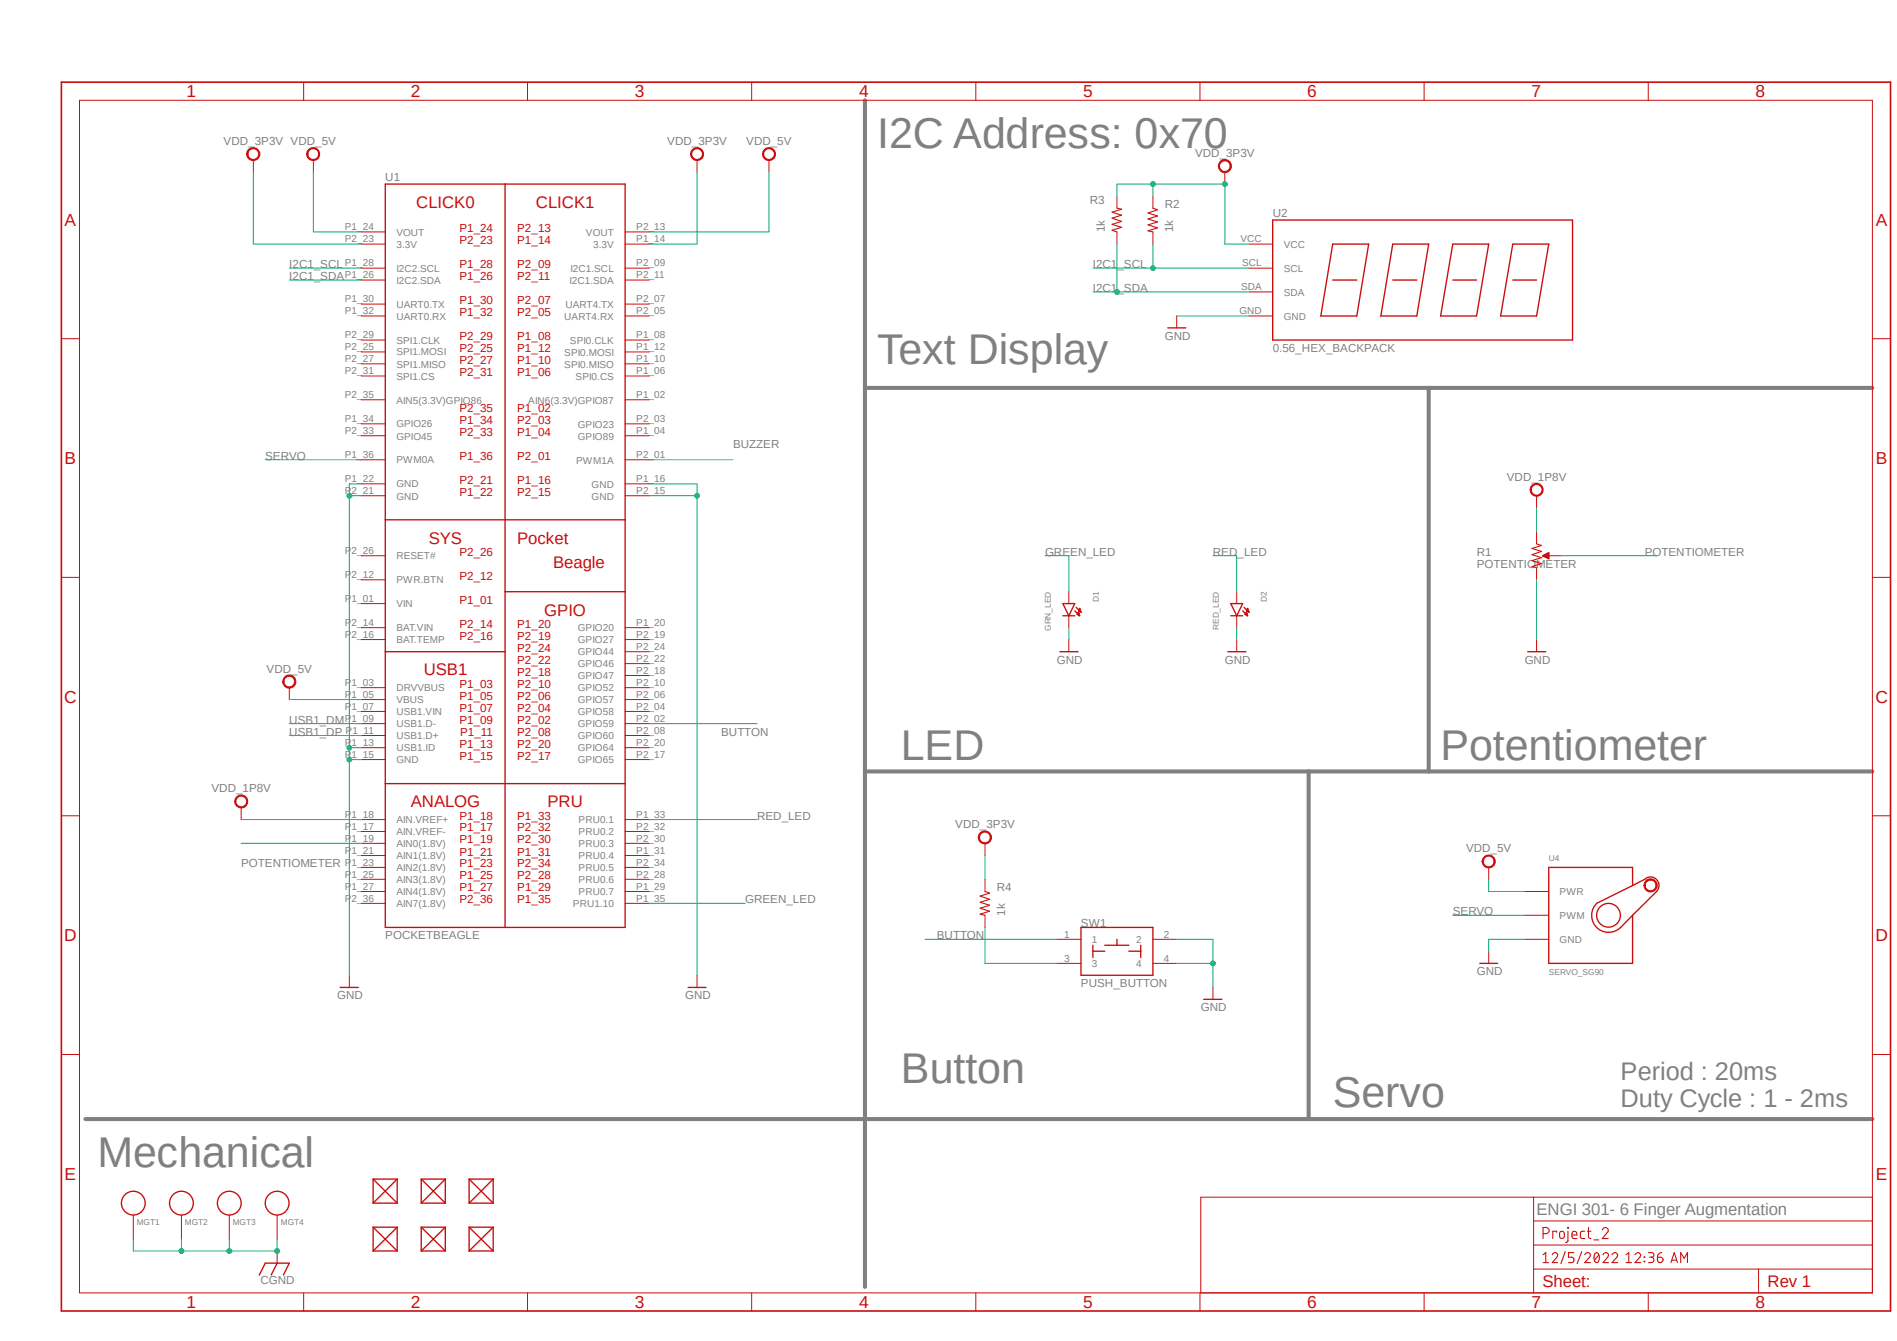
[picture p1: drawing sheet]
<svg xmlns="http://www.w3.org/2000/svg" width="297mm" height="210mm" viewBox="0 0 297 210" stroke-linecap="round" stroke-linejoin="round" font-family="sans-serif">
<path d="M9.2 12.6l287.1 193.1M296.3 12.6l-287.1 193.1" fill="none" stroke="#fff" stroke-width=".16"/>
<path d="M135.4 15.7v185.8M135.4 60.7h157.8M223.7 60.7v60.1M135.4 120.8h157.8M204.9 120.8v54.5M13.4 175.3h279.8" fill="none" stroke="#808080" stroke-width=".64"/>
<g fill="none" stroke="#c90d0c" stroke-width=".16">
<path d="M12.4 15.7h280.8v186.8h-280.8zM47.5 12.9v2.8M82.6 12.9v2.8M117.7 12.9v2.8M152.8 12.9v2.8M187.9 12.9v2.8M223 12.9v2.8M258.1 12.9v2.8M56.6 38.2h3.7M56.6 36.3h3.7M97.9 38.2h3.7M97.9 36.3h3.7"/>
<path d="M195.5 38.2h3.8M9.6 53h2.8M56.6 58.9h3.7M56.6 53.3h3.7M56.6 57h3.7M56.6 55.1h3.7M56.6 43.9h3.7M56.6 42h3.7M56.6 47.6h3.7M56.6 49.5h3.7M97.9 58.9h3.7M97.9 53.3h3.7"/>
<path d="M97.9 57h3.7M97.9 55.1h3.7M97.9 43.9h3.7M97.9 42h3.7M97.9 47.6h3.7M97.9 49.5h3.7M195.5 42h3.8M195.5 49.5h3.8M195.5 45.7h3.8M293.2 53h2.8M56.6 62.6h3.7M56.6 68.2h3.7"/>
<path d="M56.6 75.8h3.7M56.6 66.4h3.7M56.6 72h3.7M56.6 77.6h3.7M97.9 62.6h3.7M97.9 68.2h3.7M97.9 75.8h3.7M97.9 66.4h3.7M97.9 72h3.7M97.9 77.6h3.7M9.6 90.4h2.8M56.6 94.5h3.7"/>
<path d="M56.6 98.3h3.7M56.6 90.8h3.7M56.6 87h3.7M97.9 98.3h3.7M293.2 90.4h2.8M56.6 107.7h3.7M56.6 109.6h3.7M56.6 111.4h3.7M56.6 113.3h3.7M56.6 115.2h3.7M56.6 117.1h3.7M56.6 119h3.7"/>
<path d="M56.6 100.2h3.7M97.9 107.7h3.7M97.9 109.6h3.7M97.9 111.4h3.7M97.9 113.3h3.7M97.9 115.2h3.7M97.9 117.1h3.7M97.9 119h3.7M97.9 100.2h3.7M97.9 105.8h3.7M97.9 103.9h3.7M97.9 102.1h3.7"/>
<path d="M9.6 127.8h2.8M56.6 130.2h3.7M56.6 132.1h3.7M56.6 134h3.7M56.6 135.8h3.7M56.6 137.7h3.7M56.6 139.6h3.7M56.6 128.4h3.7M97.9 130.2h3.7M97.9 132.1h3.7M97.9 134h3.7M97.9 135.8h3.7"/>
<path d="M97.9 137.7h3.7M97.9 139.6h3.7M97.9 128.4h3.7M238.7 139.6h3.8M293.2 127.8h2.8M56.6 141.5h3.7M97.9 141.5h3.7M238.7 143.3h3.8M238.7 147.1h3.8M9.6 165.1h2.8M293.2 165.1h2.8M240.1 198.8h53.1"/>
<path d="M240.1 187.5v15M240.1 195h53.1M240.1 191.2h53.1M275.3 198.8v3.7M293.2 187.5h-105.2v15M47.5 202.5v2.8M82.6 202.5v2.8M117.7 202.5v2.8M152.8 202.5v2.8M187.9 202.5v2.8M223 202.5v2.8M258.1 202.5v2.8"/>
</g>
<path d="M9.6 12.9h286.4v192.4h-286.4z" fill="none" stroke="#c90d0c" stroke-width=".25"/>
<g fill="none" stroke="#c90d0c" stroke-width=".17">
<path d="M241.6 193.2h.5a.49 .49 0 0 0 .5-.5 .49 .49 0 0 0-.5-.5h-.5v1.8M241.6 196.5l.4-.3v1.5M241.6 197.7h.8M243 196.5a.43 .43 0 0 1 .7-.3 .43 .43 0 0 1 .1 .7l-.8 .8h.9M243.7 193v-.2h-.6v1.2M244.2 193a.4 .4 0 0 1 .5-.2 .4 .4 0 0 1 .2 .4v.4a.39 .39 0 0 1-.2 .4 .39 .39 0 0 1-.5-.2zM245.1 196l-.7 1.9M245.4 192.2h.2v.2h-.2zM245.5 192.8v1.5a.3 .3 0 0 1-.4 .3M246.1 193.4h.8a.4 .4 0 0 0-.3-.5 .4 .4 0 0 0-.5 .3v.5l.2 .2 .6 .1M246.4 196.2h-.8v.7h.5a.43 .43 0 0 1 .3 .4 .43 .43 0 0 1-.3 .4h-.5M247.6 196l-.7 1.9"/>
<path d="M248.1 192.8l-.5 .1-.2 .2 .1 .7 .6 .2M248.1 196.5a.44 .44 0 0 1 .7-.3 .44 .44 0 0 1 .1 .7l-.8 .8h.9M248.5 192.8h.6M248.7 192.2v1.5l.1 .1 .3 .2M249.6 194.2h.7M249.8 196.3l.2-.1a.98 .98 0 0 1 .2 1.5h-.2a.99 .99 0 0 1-.2-1.4zM250.3 196.5l-.7 .9M250.9 192.6a.5 .5 0 0 1 .4-.3 .5 .5 0 0 1 .5 .1v.5l-.9 1.1h.9M251 196.5a.43 .43 0 0 1 .6-.3 .43 .43 0 0 1 .1 .7l-.7 .8h.8M252.4 196.5a.44 .44 0 0 1 .6-.3 .44 .44 0 0 1 .2 .7l-.8 .8h.9M254.6 197.7h.8M254.6 196.5l.4-.3v1.5"/>
<path d="M256 196.5a.44 .44 0 0 1 .6-.3 .44 .44 0 0 1 .2 .7l-.8 .8h.9M257.4 196.8l.1 .1zM257.4 197.5l.1 .1zM258.1 196.2h.7a.37 .37 0 0 1 .1 .4 .37 .37 0 0 1-.3 .3h-.3M258.5 196.9a.42 .42 0 0 1 .5 .4 .42 .42 0 0 1-.5 .4h-.4M259.5 196.9h.5a.43 .43 0 0 1 .4 .5 .43 .43 0 0 1-.5 .3 .43 .43 0 0 1-.4-.4zM260.2 196.2a.73 .73 0 0 0-.7 .7M261.6 197.7l.5-1.5 .5 1.5M261.7 197.4h.8M263.1 197.7v-1.5l.6 .9 .5-.9v1.5"/>
</g>
<g fill="none" stroke="#c90d0c" stroke-width=".21">
<path d="M60.3 28.8h37.6v116.4h-37.6zM79.1 28.8v116.4M199.3 34.5h46.9v18.8h-46.9zM208.7 38.2h5.6l-1.9 11.3h-5.6zM218.1 38.2h5.6l-1.9 11.3h-5.6zM227.5 38.2h5.6l-1.9 11.3h-5.6zM236.9 38.2h5.6l-1.9 11.3h-5.7zM208.7 43.9h3.7M218.1 43.9h3.7M227.5 43.9h3.7M236.9 43.9h3.7M60.3 81.4h37.6"/>
<path d="M79.1 92.7h18.8M60.3 102.1h18.8M60.3 122.7h37.6M255.6 135.8h-13.1v15.1h13.1M257.5 137.7l-7.5 3.8M255.6 143.3l-1.9 1.9"/>
<circle cx="251.8" cy="143.3" r="1.86"/>
</g>
<path d="M257.7 137.9a1.05 1.05 0 0 1 1.7 .2 1.05 1.05 0 0 1-.7 1.6 1.05 1.05 0 0 1-1.3-1h.2a.84 .84 0 0 1 1-.8 .84 .84 0 0 1 .6 1.2 .84 .84 0 0 1-1.3 .2l-.3-.3v-.3h-.2l.1-.4z" fill-rule="evenodd" fill="#c90d0c"/>
<path d="M167.3 92.7v1.8M167.3 96.4v1.9M257.7 137.9a1.05 1.05 0 0 1 1.7 .2 1.05 1.05 0 0 1-.7 1.6 1.05 1.05 0 0 1-1.3-1h.2a.84 .84 0 0 1 1-.8 .84 .84 0 0 1 .6 1.2 .84 .84 0 0 1-1.3 .2l-.3-.3v-.3h-.2l.1-.4zM165.5 147.1h3.7M165.5 150.9h3.7M180.5 147.1h3.7M180.5 150.9h3.7" fill="none" stroke="#c90d0c" stroke-width=".16"/>
<g fill="none" stroke="#c90d0c" stroke-width=".21">
<path d="M166.4 94.5h1.9l-1 1.9zM166.4 96.4h1.9M168.3 95.7l.7 .7M168.5 95.1l.7 .7M168.7 96.2h.3M168.7 96.1h.3M168.8 96h.1M168.9 95.8l.1 .6-.3-.2zM168.9 96.4h.1M168.9 95.6h.2M169 95.7h.2M169 95.5h.1"/>
<path d="M169 95.3l.2 .5-.3-.1zM169 95.3h.1M169.2 95.8v.1M255.6 135.8v2.9M257.5 137.7a1.33 1.33 0 0 1 1.9 0 1.33 1.33 0 0 1 0 1.9l-3.8 3.7v7.6M169.2 145.2h11.3v7.5h-11.3zM171.1 149h1.9M171.1 148v1.9M173 148h3.7M174.9 147.1v.9M176.7 149h1.9M178.6 148v1.9"/>
<path d="M250 141.5a2.66 2.66 0 0 0 0 3.7 2.66 2.66 0 0 0 3.7 0"/>
</g>
<path d="M191.1 25.2a1.03 1.03 0 0 1 1.6 .3 1.03 1.03 0 0 1-.6 1.5 1.03 1.03 0 0 1-1.3-1h.1a.84 .84 0 0 1 1.1-.8 .84 .84 0 0 1 .4 1.4 .84 .84 0 0 1-1.4-.2l-.1-.4h-.1v-.4z" fill-rule="evenodd" fill="#c90d0c"/>
<g fill="none" stroke="#c90d0c" stroke-width=".16">
<path d="M174.9 30.7v1.9M174.9 36.3v1.9M180.5 30.7v1.9M180.5 36.3v1.9M191.1 25.2a1.03 1.03 0 0 1 1.6 .3 1.03 1.03 0 0 1-.6 1.5 1.03 1.03 0 0 1-1.3-1h.1a.84 .84 0 0 1 1.1-.8 .84 .84 0 0 1 .4 1.4 .84 .84 0 0 1-1.4-.2l-.1-.4h-.1v-.4zM191.8 27v1.8M184.2 49.5v1.9M193.6 92.7v1.8M193.6 96.4v1.9M240.6 83.3v1.9M240.6 88.9v1.9M242.5 87h1.8"/>
<path d="M167.3 100.2v1.9M193.6 100.2v1.9M240.6 100.2v1.9"/>
</g>
<path d="M174.9 32.6l.7 .2-1.5 .4 1.5 .5-1.5 .5 1.5 .5-1.5 .4 1.5 .5-1.5 .5 .8 .2M180.5 32.6l.7 .3-1.5 .5 1.5 .4-1.5 .5 1.5 .5-1.5 .4 1.5 .5-1.5 .5 .8 .1M240.6 85.2l.7 .2-1.4 .5 1.4 .5-1.4 .5 1.4 .4-1.4 .5 1.4 .5-1.4 .4 .7 .2" fill="none" stroke="#c90d0c" stroke-width=".17"/>
<g fill="none" stroke="#c90d0c" stroke-width=".21">
<path d="M182.8 51.4h2.9M192.7 94.5h1.9l-1 1.9zM192.7 96.4h1.9M194.6 95.7l.7 .7M194.8 95.1l.7 .7M195 96.2h.3M195 96.1h.2M195.1 96h.1M195.2 95.8l.1 .6-.4-.2zM195.2 96.4h.1M195.2 95.6h.3M195.2 95.7h.3"/>
<path d="M195.2 95.5h.2M195.3 95.3l.2 .5-.3-.1zM195.3 95.3h.1M195.5 95.8v.1M241.5 87l1-.4v.9zM241.6 87h.9M241.8 87.1h.7M241.8 86.9h.7M242 87.2h.5M242.1 86.8h.4M242.2 87.4h.3M242.3 86.7h.2"/>
<path d="M165.9 102.1h2.9M192.2 102.1h2.9M239.2 102.1h2.8"/>
</g>
<path d="M239.9 75.9a1.03 1.03 0 0 1 1.6 .3 1.03 1.03 0 0 1-.7 1.5 1.03 1.03 0 0 1-1.2-1h.1a.85 .85 0 0 1 1.2-.8 .85 .85 0 0 1 .3 1.3 .85 .85 0 0 1-1.4-.2l-.1-.3h-.1v-.4z" fill-rule="evenodd" fill="#c90d0c"/>
<path d="M239.9 75.9a1.03 1.03 0 0 1 1.6 .3 1.03 1.03 0 0 1-.7 1.5 1.03 1.03 0 0 1-1.2-1h.1a.85 .85 0 0 1 1.2-.8 .85 .85 0 0 1 .3 1.3 .85 .85 0 0 1-1.4-.2l-.1-.3h-.1v-.4zM240.6 77.6v1.9" fill="none" stroke="#c90d0c" stroke-width=".16"/>
<path d="M232.4 134.2a1.04 1.04 0 0 1 1.6 .3 1.04 1.04 0 0 1-.7 1.5 1.04 1.04 0 0 1-1.3-1.1h.2a.83 .83 0 0 1 1.2-.8 .83 .83 0 0 1 .3 1.3 .83 .83 0 0 1-1.4-.1l-.1-.4h-.2z" fill-rule="evenodd" fill="#c90d0c"/>
<path d="M154.2 137.7v1.9M232.4 134.2a1.04 1.04 0 0 1 1.6 .3 1.04 1.04 0 0 1-.7 1.5 1.04 1.04 0 0 1-1.3-1.1h.2a.83 .83 0 0 1 1.2-.8 .83 .83 0 0 1 .3 1.3 .83 .83 0 0 1-1.4-.1l-.1-.4h-.2zM233.1 135.8v1.9M154.2 143.3v1.9M189.9 154.6v1.9" fill="none" stroke="#c90d0c" stroke-width=".16"/>
<path d="M154.2 139.6l.7 .3-1.4 .4 1.4 .5-1.4 .5 1.4 .5-1.4 .4 1.4 .5-1.4 .5 .7 .1" fill="none" stroke="#c90d0c" stroke-width=".17"/>
<path d="M188.5 156.5h2.8" fill="none" stroke="#c90d0c" stroke-width=".21"/>
<path d="M153.5 130.4a1.05 1.05 0 0 1 1.6 .3 1.05 1.05 0 0 1-.6 1.5 1.05 1.05 0 0 1-1.3-1.1h.2a.84 .84 0 0 1 1.2-.6 .84 .84 0 0 1 .2 1.4 .84 .84 0 0 1-1.4-.4v-.4h-.2v-.4z" fill-rule="evenodd" fill="#c90d0c"/>
<path d="M153.5 130.4a1.05 1.05 0 0 1 1.6 .3 1.05 1.05 0 0 1-.6 1.5 1.05 1.05 0 0 1-1.3-1.1h.2a.84 .84 0 0 1 1.2-.6 .84 .84 0 0 1 .2 1.4 .84 .84 0 0 1-1.4-.4v-.4h-.2v-.4zM154.2 132.1v1.9M54.7 152.7v1.9M109.1 152.7v1.9" fill="none" stroke="#c90d0c" stroke-width=".16"/>
<path d="M53.3 154.6h2.8M107.7 154.6h2.8" fill="none" stroke="#c90d0c" stroke-width=".21"/>
<path d="M48.3 23.4a1.03 1.03 0 0 1 1.6 .2 1.03 1.03 0 0 1-.6 1.5 1.03 1.03 0 0 1-1.3-1h.2a.84 .84 0 0 1 1.2-.7 .84 .84 0 0 1 .2 1.4 .84 .84 0 0 1-1.3-.3l-.1-.4h-.2l.1-.4z" fill-rule="evenodd" fill="#c90d0c"/>
<path d="M48.3 23.4a1.03 1.03 0 0 1 1.6 .2 1.03 1.03 0 0 1-.6 1.5 1.03 1.03 0 0 1-1.3-1h.2a.84 .84 0 0 1 1.2-.7 .84 .84 0 0 1 .2 1.4 .84 .84 0 0 1-1.3-.3l-.1-.4h-.2l.1-.4zM49.1 25.1v1.9" fill="none" stroke="#c90d0c" stroke-width=".16"/>
<path d="M38.9 23.4a1.05 1.05 0 0 1 1.7 .2 1.05 1.05 0 0 1-.7 1.6 1.05 1.05 0 0 1-1.3-1.1h.2a.83 .83 0 0 1 1.1-.8 .83 .83 0 0 1 .4 1.4 .83 .83 0 0 1-1.4-.2l-.1-.4h-.2l.1-.4z" fill-rule="evenodd" fill="#c90d0c"/>
<path d="M38.9 23.4a1.05 1.05 0 0 1 1.7 .2 1.05 1.05 0 0 1-.7 1.6 1.05 1.05 0 0 1-1.3-1.1h.2a.83 .83 0 0 1 1.1-.8 .83 .83 0 0 1 .4 1.4 .83 .83 0 0 1-1.4-.2l-.1-.4h-.2l.1-.4zM39.7 25.1v1.9" fill="none" stroke="#c90d0c" stroke-width=".16"/>
<path d="M119.7 23.4a1.03 1.03 0 0 1 1.6 .2 1.03 1.03 0 0 1-.6 1.5 1.03 1.03 0 0 1-1.3-1h.1a.85 .85 0 0 1 1.2-.8 .85 .85 0 0 1 .3 1.4 .85 .85 0 0 1-1.4-.2l-.1-.4h-.1l.1-.4z" fill-rule="evenodd" fill="#c90d0c"/>
<path d="M119.7 23.4a1.03 1.03 0 0 1 1.6 .2 1.03 1.03 0 0 1-.6 1.5 1.03 1.03 0 0 1-1.3-1h.1a.85 .85 0 0 1 1.2-.8 .85 .85 0 0 1 .3 1.4 .85 .85 0 0 1-1.4-.2l-.1-.4h-.1l.1-.4zM120.4 25.1v1.9" fill="none" stroke="#c90d0c" stroke-width=".16"/>
<path d="M108.5 23.4a1.03 1.03 0 0 1 1.6 .2 1.03 1.03 0 0 1-.7 1.5 1.03 1.03 0 0 1-1.3-1h.2a.85 .85 0 0 1 1.1-.8 .85 .85 0 0 1 .4 1.4 .85 .85 0 0 1-1.4-.2l-.1-.4h-.2l.1-.4z" fill-rule="evenodd" fill="#c90d0c"/>
<path d="M108.5 23.4a1.03 1.03 0 0 1 1.6 .2 1.03 1.03 0 0 1-.7 1.5 1.03 1.03 0 0 1-1.3-1h.2a.85 .85 0 0 1 1.1-.8 .85 .85 0 0 1 .4 1.4 .85 .85 0 0 1-1.4-.2l-.1-.4h-.2l.1-.4zM109.1 25.1v1.9" fill="none" stroke="#c90d0c" stroke-width=".16"/>
<path d="M37.1 124.8a1.03 1.03 0 0 1 1.6 .2 1.03 1.03 0 0 1-.7 1.5 1.03 1.03 0 0 1-1.3-1h.2a.85 .85 0 0 1 1.2-.8 .85 .85 0 0 1 .3 1.4 .85 .85 0 0 1-1.4-.2l-.1-.4h-.2l.1-.4z" fill-rule="evenodd" fill="#c90d0c"/>
<path d="M37.1 124.8a1.03 1.03 0 0 1 1.6 .2 1.03 1.03 0 0 1-.7 1.5 1.03 1.03 0 0 1-1.3-1h.2a.85 .85 0 0 1 1.2-.8 .85 .85 0 0 1 .3 1.4 .85 .85 0 0 1-1.4-.2l-.1-.4h-.2l.1-.4zM37.8 126.4v2M20.9 190.3v3.8M28.4 190.3v3.8M35.9 190.3v3.8M43.4 190.3v3.8M43.4 195.9v1.9" fill="none" stroke="#c90d0c" stroke-width=".16"/>
<g fill="none" stroke="#c90d0c" stroke-width=".21">
<path d="M40.6 199.7l.9-1.9h3.8l-.9 1.9M43.4 197.8l-.9 1.9M58.4 184.7l3.8 3.7M58.4 184.7h3.8M58.4 188.4h3.8M58.4 184.7v3.7M58.4 192.2v3.7M58.4 192.2l3.8 3.7M58.4 192.2h3.8M58.4 195.9h3.8M62.2 184.7l-3.8 3.7M62.2 184.7v3.7"/>
<path d="M62.2 192.2v3.7M62.2 192.2l-3.8 3.7M66 184.7h3.7M66 188.4h3.7M66 192.2h3.7M66 195.9h3.7M66 184.7l3.7 3.7M66 184.7v3.7M66 192.2v3.7M66 192.2l3.7 3.7M69.7 184.7l-3.7 3.7M69.7 184.7v3.7"/>
<path d="M69.7 192.2v3.7M69.7 192.2l-3.7 3.7M73.4 184.7h3.8M73.4 188.4h3.8M73.4 192.2h3.8M73.4 195.9h3.8M73.4 192.2l3.8 3.7M73.4 184.7v3.7M73.4 192.2v3.7M73.4 184.7l3.8 3.7M77.2 192.2l-3.8 3.7M77.2 184.7v3.7"/>
<path d="M77.2 192.2v3.7M77.2 184.7l-3.8 3.7"/>
<circle cx="20.9" cy="188.4" r="1.86"/>
<circle cx="28.4" cy="188.4" r="1.86"/>
<circle cx="35.9" cy="188.4" r="1.86"/>
<circle cx="43.4" cy="188.4" r="1.86"/>
</g>
<path d="M44.6 106a1.05 1.05 0 0 1 1.6 .3 1.05 1.05 0 0 1-.7 1.5 1.05 1.05 0 0 1-1.3-1h.2a.84 .84 0 0 1 1.2-.8 .84 .84 0 0 1 .3 1.3 .84 .84 0 0 1-1.4-.2l-.1-.3h-.2z" fill-rule="evenodd" fill="#c90d0c"/>
<path d="M44.6 106a1.05 1.05 0 0 1 1.6 .3 1.05 1.05 0 0 1-.7 1.5 1.05 1.05 0 0 1-1.3-1h.2a.84 .84 0 0 1 1.2-.8 .84 .84 0 0 1 .3 1.3 .84 .84 0 0 1-1.4-.2l-.1-.3h-.2zM45.3 107.7v1.9M233.1 149v1.9" fill="none" stroke="#c90d0c" stroke-width=".16"/>
<path d="M231.7 150.9h2.8" fill="none" stroke="#c90d0c" stroke-width=".21"/>
<path d="M39.7 27v11.2h16.9M49.1 27v9.3h7.5M120.4 27v9.3h-18.8M180.5 28.8v1.9M191.8 28.8h-16.9v1.9M45.3 109.6h11.3M233.1 137.7v1.9h5.6" fill="none" stroke="#0dab76" stroke-width=".16"/>
<circle cx="180.5" cy="28.8" r=".38" fill="#0dab76"/>
<g fill="none" stroke="#0dab76" stroke-width=".16">
<path d="M191.8 28.8v9.4h3.7"/>
<circle cx="180.5" cy="28.8" r=".38"/>
</g>
<circle cx="191.8" cy="28.8" r=".38" fill="#0dab76"/>
<g fill="none" stroke="#0dab76" stroke-width=".16">
<path d="M109.1 27v11.2h-7.5M184.2 49.5h11.3M167.3 98.3v1.9M193.6 98.3v1.9M240.6 90.8v9.4M154.2 134v3.7M184.2 147.1h5.7v7.5M184.2 150.9h5.7"/>
<circle cx="191.8" cy="28.8" r=".38"/>
</g>
<circle cx="189.9" cy="150.9" r=".38" fill="#0dab76"/>
<g fill="none" stroke="#0dab76" stroke-width=".16">
<path d="M56.6 77.6h-1.9v39.5M56.6 119h-1.9v33.7"/>
<circle cx="189.9" cy="150.9" r=".38"/>
</g>
<circle cx="54.7" cy="119" r=".38" fill="#0dab76"/>
<g fill="none" stroke="#0dab76" stroke-width=".16">
<path d="M56.6 75.8h-1.9v1.8M54.7 117.1v1.9"/>
<circle cx="54.7" cy="119" r=".38"/>
</g>
<circle cx="54.7" cy="77.6" r=".38" fill="#0dab76"/>
<g fill="none" stroke="#0dab76" stroke-width=".16">
<path d="M54.7 117.1h1.9"/>
<circle cx="54.7" cy="77.6" r=".38"/>
</g>
<circle cx="54.7" cy="117.1" r=".38" fill="#0dab76"/>
<g fill="none" stroke="#0dab76" stroke-width=".16">
<path d="M101.6 77.6h7.5M101.6 75.8h7.5v76.9"/>
<circle cx="54.7" cy="117.1" r=".38"/>
</g>
<circle cx="109.1" cy="77.6" r=".38" fill="#0dab76"/>
<g fill="none" stroke="#0dab76" stroke-width=".16">
<path d="M180.5 38.2v3.8M171.1 42h24.4M240.6 79.5v3.8M37.8 128.4h18.8M238.7 147.1h-5.6v1.9"/>
<circle cx="109.1" cy="77.6" r=".38"/>
</g>
<circle cx="180.5" cy="42" r=".38" fill="#0dab76"/>
<g fill="none" stroke="#0dab76" stroke-width=".16">
<path d="M174.9 38.2v7.5M45.3 42h11.3M171.1 45.7h24.4"/>
<circle cx="180.5" cy="42" r=".38"/>
</g>
<circle cx="174.9" cy="45.7" r=".38" fill="#0dab76"/>
<g fill="none" stroke="#0dab76" stroke-width=".16">
<path d="M45.3 43.9h11.3M41.5 72h15.1M101.6 72h13.2M163.6 87h3.7v5.7M189.9 87h3.7v5.7M244.3 87h15.1M101.6 113.3h16.9M37.8 132.1h18.8M101.6 128.4h16.9M101.6 141.5h15.1M144.8 147.1h20.7M154.2 145.2v5.7h11.3"/>
<path d="M227.5 143.3h11.2M20.9 194.1v1.8h22.5v-1.8"/>
<circle cx="174.9" cy="45.7" r=".38"/>
</g>
<circle cx="43.4" cy="195.9" r=".38" fill="#0dab76"/>
<g fill="none" stroke="#0dab76" stroke-width=".16">
<path d="M35.9 194.1v1.8"/>
<circle cx="43.4" cy="195.9" r=".38"/>
</g>
<circle cx="35.9" cy="195.9" r=".38" fill="#0dab76"/>
<g fill="none" stroke="#0dab76" stroke-width=".16">
<path d="M28.4 194.1v1.8"/>
<circle cx="35.9" cy="195.9" r=".38"/>
</g>
<circle cx="28.4" cy="195.9" r=".38" fill="#0dab76"/>
<g fill="none" stroke="#0dab76" stroke-width=".16">
<path d="M45.3 113.3h11.3M45.3 115.2h11.3"/>
<circle cx="28.4" cy="195.9" r=".38"/>
</g>
<g font-size="6.7" fill="#808080">
<text x="137.3" y="23.2">I2C Address: 0x70</text>
<text x="137.3" y="57">Text Display</text>
<text x="141.1" y="119">LED</text>
<text x="225.5" y="119">Potentiometer</text>
<text x="141.1" y="169.6">Button</text>
<text x="208.7" y="173.4">Servo</text>
<text x="15.2" y="182.8">Mechanical</text>
</g>
<g font-size="4" fill="#808080">
<text x="253.7" y="169.2">Period : 20ms</text>
<text x="253.7" y="173.4">Duty Cycle : 1 - 2ms</text>
</g>
<g font-size="2.7" fill="#c90d0c">
<text x="29.2" y="15.2">1</text>
<text x="64.3" y="15.2">2</text>
<text x="99.4" y="15.2">3</text>
<text x="134.5" y="15.2">4</text>
<text x="169.6" y="15.2">5</text>
<text x="204.7" y="15.2">6</text>
<text x="239.8" y="15.2">7</text>
<text x="274.9" y="15.2">8</text>
<text x="10.1" y="35.3">A</text>
<text x="293.7" y="35.3">A</text>
<text x="10.1" y="72.7">B</text>
<text x="293.7" y="72.7">B</text>
<text x="10" y="110.1">C</text>
<text x="293.6" y="110.1">C</text>
<text x="10" y="147.4">D</text>
<text x="293.6" y="147.4">D</text>
<text x="10.1" y="184.8">E</text>
<text x="293.7" y="184.8">E</text>
<text x="29.2" y="204.9">1</text>
<text x="64.3" y="204.9">2</text>
<text x="99.4" y="204.9">3</text>
<text x="134.5" y="204.9">4</text>
<text x="169.6" y="204.9">5</text>
<text x="204.7" y="204.9">6</text>
<text x="239.8" y="204.9">7</text>
<text x="274.9" y="204.9">8</text>
</g>
<g font-size="2.6" fill="#c90d0c">
<text x="65.2" y="32.6">CLICK0</text>
<text x="83.9" y="32.6">CLICK1</text>
<text x="67.1" y="85.2">SYS</text>
<text x="81" y="85.2">Pocket</text>
<text x="86.6" y="88.9">Beagle</text>
<text x="85.2" y="96.4">GPIO</text>
<text x="66.3" y="105.8">USB1</text>
<text x="64.3" y="126.4">ANALOG</text>
<text x="85.7" y="126.4">PRU</text>
<text x="241.5" y="201.5">Sheet:</text>
<text x="276.7" y="201.5">Rev 1</text>
</g>
<text font-size="2.6" fill="#808080" x="240.6" y="190.3">ENGI 301- 6 Finger Augmentation</text>
<g font-size="1.8" fill="#808080">
<text x="35" y="22.7">VDD_3P3V VDD_5V</text>
<text x="104.5" y="22.7">VDD_3P3V</text>
<text x="116.8" y="22.7">VDD_5V</text>
<text x="60.3" y="28.3">U1</text>
<text x="187.1" y="24.6">VDD_3P3V</text>
<text x="170.6" y="32">R3</text>
<text x="182.4" y="32.6">R2</text>
<text x="199.3" y="33.9">U2</text>
<text x="45.3" y="42">I2C1_SCL</text>
<text x="171.1" y="42">I2C1_SCL</text>
<text x="173" y="36.4" transform="rotate(-90 173 36.4)">1k</text>
<text x="183.7" y="36.4" transform="rotate(-90 183.7 36.4)">1k</text>
<text x="45.3" y="43.9">I2C1_SDA</text>
<text x="171.1" y="45.7">I2C1_SDA</text>
<text x="182.4" y="53.3">GND</text>
<text x="199.3" y="55.1">0.56_HEX_BACKPACK</text>
<text x="114.8" y="70.1">BUZZER</text>
<text x="41.5" y="72">SERVO</text>
<text x="235.9" y="75.3">VDD_1P8V</text>
<text x="163.6" y="87">GREEN_LED</text>
<text x="189.9" y="87">RED_LED</text>
<text x="231.2" y="88.9">POTENTIOMETER</text>
<text x="231.2" y="87">R1</text>
<text x="257.5" y="87">POTENTIOMETER</text>
<text x="41.7" y="105.3">VDD_5V</text>
<text x="165.5" y="103.9">GND</text>
<text x="191.8" y="103.9">GND</text>
<text x="238.7" y="103.9">GND</text>
<text x="45.3" y="113.3">USB1_DM</text>
<text x="45.3" y="115.2">USB1_DP</text>
<text x="112.9" y="115.2">BUTTON</text>
<text x="33.1" y="124.1">VDD_1P8V</text>
<text x="118.5" y="128.4">RED_LED</text>
<text x="149.6" y="129.7">VDD_3P3V</text>
<text x="37.8" y="135.8">POTENTIOMETER</text>
<text x="229.5" y="133.5">VDD_5V</text>
<text x="116.7" y="141.5">GREEN_LED</text>
<text x="156.1" y="139.6">R4</text>
<text x="157.4" y="143.4" transform="rotate(-90 157.4 143.4)">1k</text>
<text x="227.5" y="143.3">SERVO</text>
<text x="60.3" y="147.1">POCKETBEAGLE</text>
<text x="146.7" y="147.1">BUTTON</text>
<text x="169.2" y="145.2">SW1</text>
<text x="169.2" y="154.6">PUSH_BUTTON</text>
<text x="231.2" y="152.7">GND</text>
<text x="52.8" y="156.5">GND</text>
<text x="107.3" y="156.5">GND</text>
<text x="188" y="158.4">GND</text>
<text x="40.8" y="201.1">CGND</text>
</g>
<g font-size="1.8" fill="#c90d0c">
<text x="71.9" y="36.4">P1_24</text>
<text x="71.9" y="42">P1_28</text>
<text x="71.9" y="38.2">P2_23</text>
<text x="81" y="38.2">P1_14</text>
<text x="81" y="42">P2_09</text>
<text x="81" y="36.4">P2_13</text>
<text x="71.9" y="43.9">P1_26</text>
<text x="71.9" y="47.6">P1_30</text>
<text x="81" y="47.6">P2_07</text>
<text x="81" y="43.9">P2_11</text>
<text x="71.9" y="49.5">P1_32</text>
<text x="71.9" y="53.3">P2_29</text>
<text x="81" y="53.3">P1_08</text>
<text x="81" y="49.5">P2_05</text>
<text x="71.9" y="55.1">P2_25</text>
<text x="71.9" y="57">P2_27</text>
<text x="71.9" y="58.9">P2_31</text>
<text x="81" y="58.9">P1_06</text>
<text x="81" y="55.1">P1_12</text>
<text x="81" y="57">P1_10</text>
<text x="71.9" y="64.5">P2_35</text>
<text x="81" y="64.5">P1_02</text>
<text x="71.9" y="66.4">P1_34</text>
<text x="71.9" y="68.2">P2_33</text>
<text x="81" y="68.2">P1_04</text>
<text x="81" y="66.4">P2_03</text>
<text x="71.9" y="77.6">P1_22</text>
<text x="71.9" y="72">P1_36</text>
<text x="71.9" y="75.8">P2_21</text>
<text x="81" y="72">P2_01</text>
<text x="81" y="75.8">P1_16</text>
<text x="81" y="77.6">P2_15</text>
<text x="71.9" y="87">P2_26</text>
<text x="71.9" y="94.5">P1_01</text>
<text x="71.9" y="90.8">P2_12</text>
<text x="71.9" y="98.3">P2_14</text>
<text x="71.9" y="100.2">P2_16</text>
<text x="81" y="98.3">P1_20</text>
<text x="81" y="100.2">P2_19</text>
<text x="71.9" y="107.7">P1_03</text>
<text x="81" y="107.7">P2_10</text>
<text x="81" y="105.8">P2_18</text>
<text x="81" y="103.9">P2_22</text>
<text x="81" y="102.1">P2_24</text>
<text x="71.9" y="109.6">P1_05</text>
<text x="71.9" y="111.5">P1_07</text>
<text x="71.9" y="113.3">P1_09</text>
<text x="81" y="113.3">P2_02</text>
<text x="81" y="109.6">P2_06</text>
<text x="81" y="111.5">P2_04</text>
<text x="71.9" y="117.1">P1_13</text>
<text x="71.9" y="119">P1_15</text>
<text x="72.1" y="115.2">P1_11</text>
<text x="81" y="115.2">P2_08</text>
<text x="81" y="119">P2_17</text>
<text x="81" y="117.1">P2_20</text>
<text x="71.9" y="130.2">P1_17</text>
<text x="71.9" y="128.4">P1_18</text>
<text x="81" y="128.4">P1_33</text>
<text x="81" y="130.2">P2_32</text>
<text x="71.9" y="132.1">P1_19</text>
<text x="71.9" y="134">P1_21</text>
<text x="71.9" y="135.8">P1_23</text>
<text x="71.9" y="137.7">P1_25</text>
<text x="81" y="134">P1_31</text>
<text x="81" y="137.7">P2_28</text>
<text x="81" y="132.1">P2_30</text>
<text x="81" y="135.8">P2_34</text>
<text x="71.9" y="139.6">P1_27</text>
<text x="71.9" y="141.5">P2_36</text>
<text x="81" y="139.6">P1_29</text>
<text x="81" y="141.5">P1_35</text>
</g>
<g font-size="1.6" fill="#808080">
<text x="54" y="36.1">P1_24</text>
<text x="54" y="41.7">P1_28</text>
<text x="54" y="38">P2_23</text>
<text x="62.1" y="36.9">VOUT</text>
<text x="62.1" y="38.8">3.3V</text>
<text x="91.7" y="36.9">VOUT</text>
<text x="92.9" y="38.8">3.3V</text>
<text x="99.6" y="38">P1_14</text>
<text x="99.6" y="41.7">P2_09</text>
<text x="99.6" y="36.1">P2_13</text>
<text x="194.2" y="38">VCC</text>
<text x="194.5" y="41.7">SCL</text>
<text x="201" y="38.8">VCC</text>
<text x="54" y="43.6">P1_26</text>
<text x="54" y="47.3">P1_30</text>
<text x="62.1" y="44.4">I2C2.SDA</text>
<text x="62.1" y="42.5">I2C2.SCL</text>
<text x="89.2" y="44.4">I2C1.SDA</text>
<text x="89.3" y="42.5">I2C1.SCL</text>
<text x="99.6" y="47.3">P2_07</text>
<text x="99.6" y="43.6">P2_11</text>
<text x="194.3" y="45.5">SDA</text>
<text x="201" y="46.3">SDA</text>
<text x="201" y="42.5">SCL</text>
<text x="54" y="49.2">P1_32</text>
<text x="54" y="53">P2_29</text>
<text x="62.1" y="48.2">UART0.TX</text>
<text x="62.1" y="50">UART0.RX</text>
<text x="62.1" y="53.8">SPI1.CLK</text>
<text x="88.3" y="50.1">UART4.RX</text>
<text x="88.5" y="48.2">UART4.TX</text>
<text x="89.2" y="53.8">SPI0.CLK</text>
<text x="99.6" y="53">P1_08</text>
<text x="99.6" y="49.2">P2_05</text>
<text x="194.1" y="49.2">GND</text>
<text x="201" y="50">GND</text>
<text x="54" y="54.9">P2_25</text>
<text x="54" y="56.7">P2_27</text>
<text x="54" y="58.6">P2_31</text>
<text x="62.1" y="55.7">SPI1.MOSI</text>
<text x="62.1" y="57.6">SPI1.MISO</text>
<text x="62.1" y="59.4">SPI1.CS</text>
<text x="88.3" y="57.6">SPI0.MISO</text>
<text x="88.3" y="55.7">SPI0.MOSI</text>
<text x="90.1" y="59.4">SPI0.CS</text>
<text x="99.6" y="58.6">P1_06</text>
<text x="99.6" y="56.7">P1_10</text>
<text x="99.6" y="54.9">P1_12</text>
<text x="54" y="62.4">P2_35</text>
<text x="62.1" y="63.2">AIN5(3.3V)GPIO86</text>
<text x="82.7" y="63.2">AIN6(3.3V)GPIO87</text>
<text x="99.6" y="62.4">P1_02</text>
<text x="54" y="66.1">P1_34</text>
<text x="54" y="71.8">P1_36</text>
<text x="54" y="68">P2_33</text>
<text x="62.1" y="66.9">GPIO26</text>
<text x="62.1" y="68.8">GPIO45</text>
<text x="90.5" y="68.8">GPIO89</text>
<text x="90.5" y="67">GPIO23</text>
<text x="99.6" y="68">P1_04</text>
<text x="99.6" y="71.8">P2_01</text>
<text x="99.6" y="66.1">P2_03</text>
<text x="54" y="75.5">P1_22</text>
<text x="54" y="77.4">P2_21</text>
<text x="62.1" y="76.3">GND</text>
<text x="62.1" y="72.6">PWM0A</text>
<text x="90.2" y="72.6">PWM1A</text>
<text x="92.6" y="76.4">GND</text>
<text x="99.6" y="75.5">P1_16</text>
<text x="99.6" y="77.4">P2_15</text>
<text x="62.1" y="78.2">GND</text>
<text x="92.6" y="78.2">GND</text>
<text x="54" y="86.8">P2_26</text>
<text x="62.1" y="87.6">RESET#</text>
<text x="54" y="94.3">P1_01</text>
<text x="54" y="90.5">P2_12</text>
<text x="62.1" y="95.1">VIN</text>
<text x="62.1" y="91.4">PWR.BTN</text>
<text x="54" y="98">P2_14</text>
<text x="54" y="99.9">P2_16</text>
<text x="62.1" y="98.8">BAT.VIN</text>
<text x="62.1" y="100.8">BAT.TEMP</text>
<text x="90.5" y="98.9">GPIO20</text>
<text x="90.5" y="100.8">GPIO27</text>
<text x="99.6" y="98">P1_20</text>
<text x="99.6" y="99.9">P2_19</text>
<text x="99.6" y="101.8">P2_24</text>
<text x="54" y="107.4">P1_03</text>
<text x="90.5" y="106.4">GPIO47</text>
<text x="90.5" y="104.5">GPIO46</text>
<text x="90.5" y="102.6">GPIO44</text>
<text x="99.6" y="107.4">P2_10</text>
<text x="99.6" y="105.5">P2_18</text>
<text x="99.6" y="103.7">P2_22</text>
<text x="54" y="109.3">P1_05</text>
<text x="54" y="111.2">P1_07</text>
<text x="54" y="113.1">P1_09</text>
<text x="62.1" y="108.2">DRVVBUS</text>
<text x="62.1" y="110.1">VBUS</text>
<text x="62.1" y="112">USB1.VIN</text>
<text x="62.1" y="113.9">USB1.D-</text>
<text x="90.5" y="113.9">GPIO59</text>
<text x="90.5" y="112">GPIO58</text>
<text x="90.5" y="110.2">GPIO57</text>
<text x="90.5" y="108.3">GPIO52</text>
<text x="99.6" y="113.1">P2_02</text>
<text x="99.6" y="111.2">P2_04</text>
<text x="99.6" y="109.3">P2_06</text>
<text x="54" y="116.8">P1_13</text>
<text x="54" y="118.7">P1_15</text>
<text x="54.1" y="114.9">P1_11</text>
<text x="62.1" y="115.8">USB1.D+</text>
<text x="62.1" y="117.6">USB1.ID</text>
<text x="62.1" y="119.5">GND</text>
<text x="90.5" y="119.5">GPIO65</text>
<text x="90.5" y="115.8">GPIO60</text>
<text x="90.5" y="117.6">GPIO64</text>
<text x="99.6" y="118.7">P2_17</text>
<text x="99.6" y="114.9">P2_08</text>
<text x="99.6" y="116.8">P2_20</text>
<text x="54" y="130">P1_17</text>
<text x="54" y="131.8">P1_19</text>
<text x="54" y="128.1">P1_18</text>
<text x="62.1" y="130.8">AIN.VREF-</text>
<text x="62.1" y="128.9">AIN.VREF+</text>
<text x="90.6" y="128.9">PRU0.1</text>
<text x="90.6" y="130.8">PRU0.2</text>
<text x="99.6" y="128.1">P1_33</text>
<text x="99.6" y="131.8">P2_30</text>
<text x="99.6" y="130">P2_32</text>
<text x="54" y="133.7">P1_21</text>
<text x="54" y="135.6">P1_23</text>
<text x="54" y="137.5">P1_25</text>
<text x="62.1" y="132.7">AIN0(1.8V)</text>
<text x="62.1" y="134.5">AIN1(1.8V)</text>
<text x="62.1" y="136.4">AIN2(1.8V)</text>
<text x="90.6" y="134.5">PRU0.4</text>
<text x="90.6" y="132.7">PRU0.3</text>
<text x="90.6" y="136.4">PRU0.5</text>
<text x="99.6" y="133.7">P1_31</text>
<text x="99.6" y="137.5">P2_28</text>
<text x="99.6" y="135.6">P2_34</text>
<text x="54" y="139.4">P1_27</text>
<text x="54" y="141.2">P2_36</text>
<text x="62.1" y="138.3">AIN3(1.8V)</text>
<text x="62.1" y="140.2">AIN4(1.8V)</text>
<text x="62.1" y="142">AIN7(1.8V)</text>
<text x="89.7" y="142.1">PRU1.10</text>
<text x="90.6" y="140.2">PRU0.7</text>
<text x="90.6" y="138.3">PRU0.6</text>
<text x="99.6" y="139.4">P1_29</text>
<text x="99.6" y="141.2">P1_35</text>
<text x="244.2" y="140.2">PWR</text>
<text x="244.2" y="143.9">PWM</text>
<text x="166.6" y="146.9">1</text>
<text x="170.9" y="147.7">1</text>
<text x="177.9" y="147.7">2</text>
<text x="182.2" y="146.9">2</text>
<text x="244.2" y="147.7">GND</text>
<text x="166.6" y="150.6">3</text>
<text x="170.9" y="151.4">3</text>
<text x="177.9" y="151.5">4</text>
<text x="182.2" y="150.6">4</text>
</g>
<g font-size="1.3" fill="#808080">
<text x="172" y="94.3" transform="rotate(-90 172 94.3)">D1</text>
<text x="198.3" y="94.3" transform="rotate(-90 198.3 94.3)">D2</text>
<text x="164.6" y="98.8" transform="rotate(-90 164.6 98.8)">GRN_LED</text>
<text x="190.8" y="98.7" transform="rotate(-90 190.8 98.7)">RED_LED</text>
<text x="242.5" y="134.9">U4</text>
<text x="242.5" y="152.7">SERVO_SG90</text>
<text x="21.4" y="191.8">MGT1</text>
<text x="29" y="191.8">MGT2</text>
<text x="36.4" y="191.8">MGT3</text>
<text x="44" y="191.8">MGT4</text>
</g>
</svg>
